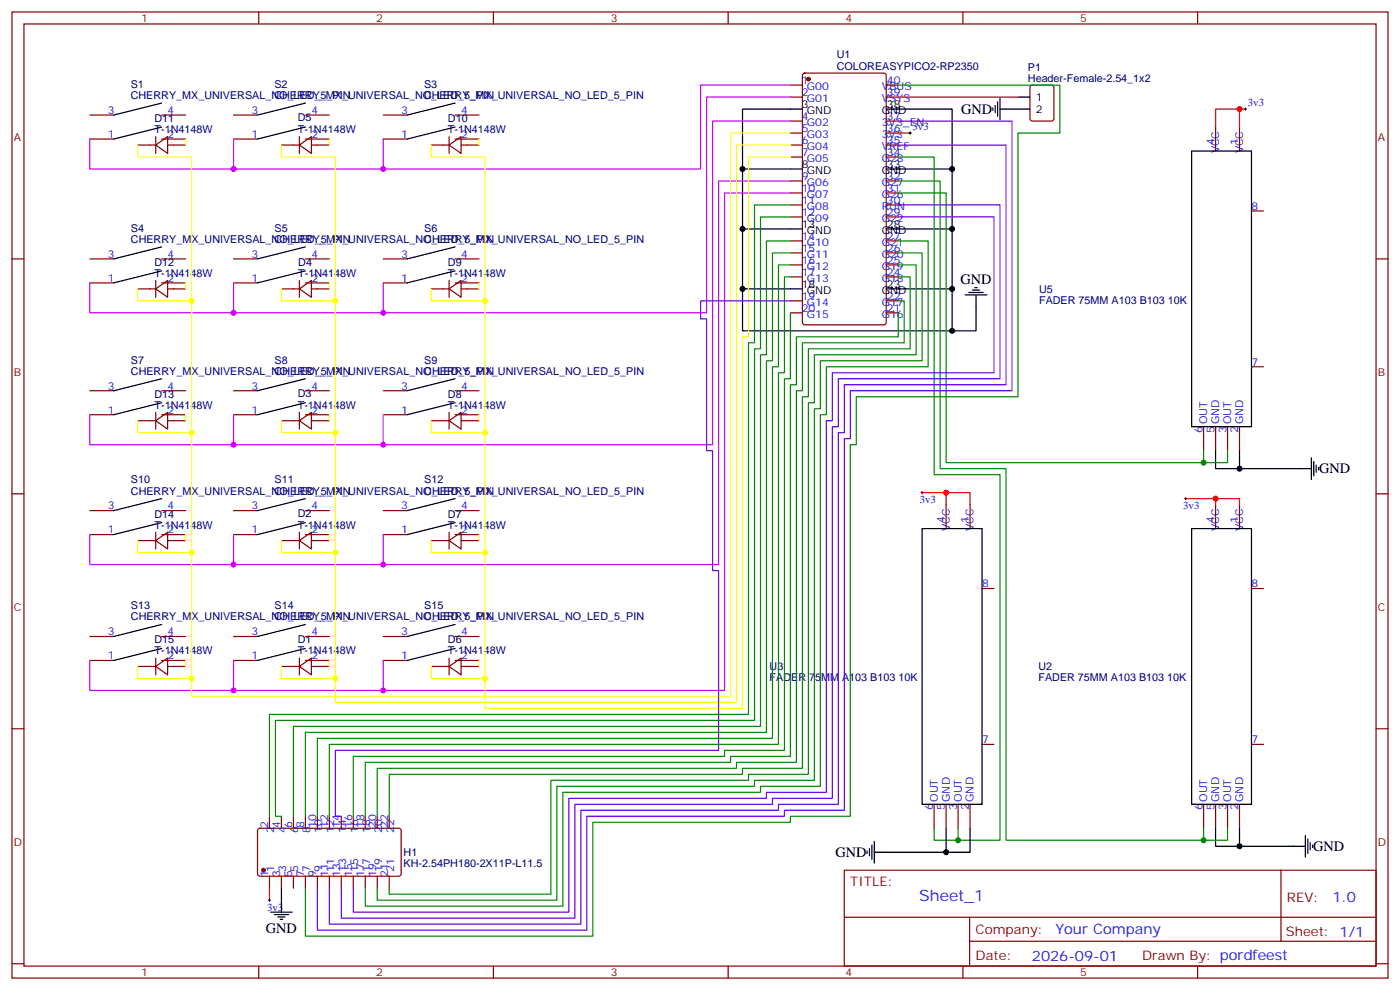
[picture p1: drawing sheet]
<svg xmlns="http://www.w3.org/2000/svg" width="412mm" height="292mm" viewBox="0 0 412 292" stroke-linecap="round" stroke-linejoin="round" font-family="sans-serif">
<g fill="none" stroke="#870000" stroke-width=".35">
<path d="M3.5 3.5h405.4v284.4h-405.4zM7.1 7.1h398.2v277.2h-398.2zM76.2 3.5v3.6M145.3 3.5v3.6M214.5 3.5v3.6M283.6 3.5v3.6M352.8 3.5v3.6M26.5 33.9h7M47.6 33.9h7.1M68.8 33.9h7M90 33.9h7M112.9 33.9h7"/>
<path d="M134.1 33.9h7M232.8 25h3.6M232.8 28.6h3.6M232.8 35.6h3.6M232.8 39.2h3.6M236.6 21.7l.5-.2h23.2l.7 .5 .1 72.9-.5 .6-23.5 .1-.7-.5v-72.9zM261.1 25h3.5M261.1 28.6h3.5M261.1 35.6h3.5M261.1 39.2h3.5M303.6 25.3l.5-.3h5.6l.7 .5v9.4l-.4 .7h-5.9l-.7-.4v-9.4zM358.1 37.4v7"/>
<path d="M365.1 37.4v7M26.5 40.9h7M40.6 42.7h5.3M45.9 42.7l3.5-2.5v5zM45.9 40.2v5M47.6 40.9h7.1M49.4 42.7h5.3M68.8 40.9h7M82.9 42.7h5.3M88.2 42.7l3.5-2.5v5zM88.2 40.2v5M90 40.9h7"/>
<path d="M91.7 42.7h5.3M112.9 40.9h7M127 42.7h5.3M132.3 42.7l3.5-2.5v5zM132.3 40.2v5M134.1 40.9h7M135.8 42.7h5.3M232.8 42.7h3.6M232.8 46.2h3.6M232.8 53.3h3.6M232.8 56.8h3.6M261.1 42.7h3.5"/>
<path d="M261.1 46.2h3.5M261.1 53.3h3.5M261.1 56.8h3.5M3.5 76.2h3.6M26.5 76.2h7M47.6 76.2h7.1M68.8 76.2h7M90 76.2h7M112.9 76.2h7M134.1 76.2h7M232.8 60.3h3.6M232.8 63.9h3.6"/>
<path d="M232.8 70.9h3.6M232.8 74.4h3.6M232.8 78h3.6M261.1 60.3h3.5M261.1 63.9h3.5M261.1 70.9h3.5M261.1 74.4h3.5M261.1 78h3.5M368.7 62.1h3.5M405.3 76.2h3.6M26.5 83.3h7M40.6 85h5.3"/>
<path d="M45.9 85l3.5-2.5v5zM45.9 82.5v5M47.6 83.3h7.1M49.4 85h5.3M68.8 83.3h7M82.9 85h5.3M88.2 85l3.5-2.5v5zM88.2 82.5v5M90 83.3h7M91.7 85h5.3M112.9 83.3h7M127 85h5.3"/>
<path d="M132.3 85l3.5-2.5v5zM132.3 82.5v5M134.1 83.3h7M135.8 85h5.3M232.8 81.5h3.6M232.8 88.5h3.6M232.8 92.1h3.6M261.1 81.5h3.5M261.1 88.5h3.5M261.1 92.1h3.5M26.5 115h7M47.6 115h7.1"/>
<path d="M68.8 115h7M90 115h7M112.9 115h7M134.1 115h7M368.7 107.9h3.5M26.5 122.1h7M40.6 123.8h5.3M45.9 123.8l3.5-2.4v4.9zM45.9 121.4v4.9M47.6 122.1h7.1M49.4 123.8h5.3M68.8 122.1h7"/>
<path d="M82.9 123.8h5.3M88.2 123.8l3.5-2.4v4.9zM88.2 121.4v4.9M90 122.1h7M91.7 123.8h5.3M112.9 122.1h7M127 123.8h5.3M132.3 123.8l3.5-2.4v4.9zM132.3 121.4v4.9M134.1 122.1h7M135.8 123.8h5.3M354.5 125.6v7"/>
<path d="M358.1 125.6v7M361.6 125.6v7M365.1 125.6v7M3.5 145.3h3.6M26.5 157.3h7M26.5 150.3h7M40.6 159.1h5.3M45.9 159.1l3.5-2.5v5zM45.9 156.6v5M47.6 157.3h7.1M47.6 150.3h7.1M49.4 159.1h5.3"/>
<path d="M68.8 157.3h7M68.8 150.3h7M82.9 159.1h5.3M88.2 159.1l3.5-2.5v5zM88.2 156.6v5M90 157.3h7M90 150.3h7M91.7 159.1h5.3M112.9 157.3h7M112.9 150.3h7M127 159.1h5.3M132.3 159.1l3.5-2.5v5z"/>
<path d="M132.3 156.6v5M134.1 157.3h7M134.1 150.3h7M135.8 159.1h5.3M278.7 148.5v7.1M285.8 148.5v7.1M358.1 148.5v7.1M365.1 148.5v7.1M405.3 145.3h3.6M289.3 173.2h3.5M368.7 173.2h3.5M26.5 194.4h7"/>
<path d="M26.5 187.3h7M40.6 196.1h5.3M45.9 196.1l3.5-2.4v4.9zM45.9 193.7v4.9M47.6 194.4h7.1M47.6 187.3h7.1M49.4 196.1h5.3M68.8 194.4h7M68.8 187.3h7M82.9 196.1h5.3M88.2 196.1l3.5-2.4v4.9zM88.2 193.7v4.9"/>
<path d="M90 194.4h7M90 187.3h7M91.7 196.1h5.3M112.9 194.4h7M112.9 187.3h7M127 196.1h5.3M132.3 196.1l3.5-2.4v4.9zM132.3 193.7v4.9M134.1 194.4h7M134.1 187.3h7M135.8 196.1h5.3M3.5 214.5h3.6"/>
<path d="M289.3 219.1h3.5M368.7 219.1h3.5M405.3 214.5h3.6M275.2 236.7v7.1M278.7 236.7v7.1M282.2 236.7v7.1M285.8 236.7v7.1M354.5 236.7v7.1M358.1 236.7v7.1M361.6 236.7v7.1M365.1 236.7v7.1M76.1 244l.5-.2h41.1l.5 .7-.1 12.9-.6 .5-41.2-.1-.5-.6v-12.7z"/>
<path d="M79.4 240.2v3.6M79.4 257.9v3.5M82.9 240.2v3.6M82.9 257.9v3.5M86.4 240.2v3.6M86.4 257.9v3.5M90 240.2v3.6M90 257.9v3.5M93.5 240.2v3.6M93.5 257.9v3.5M97 240.2v3.6M97 257.9v3.5"/>
<path d="M100.5 240.2v3.6M100.5 257.9v3.5M104.1 240.2v3.6M104.1 257.9v3.5M107.6 240.2v3.6M107.6 257.9v3.5M111.1 240.2v3.6M111.1 257.9v3.5M114.7 240.2v3.6M114.7 257.9v3.5M248.7 256.1h156.6v28.2h-156.6zM377.3 256.1v20.9"/>
<path d="M248.7 270h156.5M285.6 277h119.6M285.6 270v14.1M3.5 283.6h3.6M76.2 284.3v3.6M145.3 284.3v3.6M214.5 284.3v3.6M283.6 284.3v3.6M352.8 284.3v3.6M405.3 283.6h3.6"/>
</g>
<g fill="none" stroke="#000" stroke-width=".35">
<path d="M47.6 30.3l-14.1 3.6M47.6 37.4l-14.1 3.5M90 30.3l-14.2 3.6M90 37.4l-14.2 3.5M134.1 30.3l-14.2 3.6M134.1 37.4l-14.2 3.5M236.4 32.1h-17.7v65.3h68.8v-10.6M261.1 32.1h19.4v65.3M292.5 31.8v.7M293.2 31v2.2M293.9 30v4.2M294.6 32.1h8.8"/>
<path d="M294.6 28.9v6.4M299.9 28.6h3.5M218.7 49.7h17.7M261.1 49.7h19.4M351 44.4h17.7v81.2h-17.7zM47.6 72.7l-14.1 3.5M47.6 79.7l-14.1 3.6M90 72.7l-14.2 3.5M90 79.7l-14.2 3.6M134.1 72.7l-14.2 3.5M134.1 79.7l-14.2 3.6M218.7 67.4h17.7"/>
<path d="M261.1 67.4h19.4M218.7 85h17.7M261.1 85h19.4M284.3 86.8h6.4M285.4 86.1h4.2M286.5 85.4h2.1M287.2 84.7h.7M47.6 111.5l-14.1 3.5M47.6 118.5l-14.1 3.6M90 111.5l-14.2 3.5M90 118.5l-14.2 3.6M134.1 111.5l-14.2 3.5"/>
<path d="M134.1 118.5l-14.2 3.6M358.1 132.6v5.3h28.2M365.1 132.6v5.3M386.3 134.8v6.3M387 135.8v4.3M387.7 136.9v2.1M388.4 137.6v.7M47.6 146.8l-14.1 3.5M47.6 153.8l-14.1 3.5M90 146.8l-14.2 3.5M90 153.8l-14.2 3.5M134.1 146.8l-14.2 3.5"/>
<path d="M134.1 153.8l-14.2 3.5M271.6 155.6h17.7v81.1h-17.7zM351 155.6h17.7v81.1h-17.7zM47.6 183.8l-14.1 3.5M47.6 190.9l-14.1 3.5M90 183.8l-14.2 3.5M90 190.9l-14.2 3.5M134.1 183.8l-14.2 3.5M134.1 190.9l-14.2 3.5M255.4 250.5v.7M256.1 249.8v2.1M256.8 248.7v4.2"/>
<path d="M257.5 247.6v6.4M278.7 243.8v7M285.8 243.8v7h-28.3M358.1 243.8v5.3h26.4M365.1 243.8v5.3M384.5 245.9v6.3M385.2 246.9v4.3M385.9 248v2.1M386.6 248.7v.7M79.7 268.5h6.4M80.8 269.2h4.2M81.8 269.9h2.2"/>
<path d="M82.5 270.6h.8M82.9 261.4v7.1"/>
</g>
<g fill="#870000" stroke="#870000" stroke-width=".35">
<circle cx="238.1" cy="23.3" r=".53"/>
<circle cx="77.6" cy="256.1" r=".53"/>
</g>
<path d="M232.8 25h-26.4v24.7h-179.9v-8.8M232.8 28.6h-24.7v63.5h-181.6v-8.8M232.8 35.6h-22.9v95.3h-183.4v-8.8M232.8 53.3h-21.1v112.9h-185.2v-8.9M232.8 56.8h-19.4v146.4h-186.9v-8.8M68.8 83.3v8.8M112.9 83.3v8.8M68.8 122.1v8.8M68.8 157.3v8.9M112.9 157.3v8.9M68.8 194.4v8.8M112.9 194.4v8.8" fill="none" stroke="#c0f" stroke-width=".35"/>
<path d="M68.8 40.9v8.8M112.9 122.1v8.8" fill="none" stroke="#c3f" stroke-width=".35"/>
<path d="M112.9 40.9v8.8" fill="none" stroke="#90f" stroke-width=".35"/>
<path d="M232.8 39.2h-17.6v165.8h-158.8v-158.8h-15.8v-3.5" fill="none" stroke="#ff3" stroke-width=".35"/>
<g fill="none" stroke="#ff0" stroke-width=".35">
<path d="M54.7 40.9v1.8M82.9 42.7v3.5h15.9v160.5h118.2v-164h15.8M97 40.9v1.8M127 42.7v3.5h15.9v162.3h75.8v-109.4h1.8v-52.9h12.3M141.1 40.9v1.8M40.6 85v3.5h15.8M54.7 83.3v1.7M82.9 85v3.5h15.9M97 83.3v1.7M127 85v3.5h15.9M141.1 83.3v1.7M40.6 123.8v3.6h15.8"/>
<path d="M54.7 122.1v1.7M82.9 123.8v3.6h15.9M97 122.1v1.7M127 123.8v3.6h15.9M141.1 122.1v1.7M40.6 159.1v3.5h15.8M54.7 157.3v1.8M82.9 159.1v3.5h15.9M97 157.3v1.8M127 159.1v3.5h15.9M141.1 157.3v1.8M40.6 196.1v3.6h15.8"/>
<path d="M54.7 194.4v1.7M82.9 196.1v3.6h15.9M97 194.4v1.7M127 196.1v3.6h15.9M141.1 194.4v1.7"/>
</g>
<path d="M264.6 39.2h3.5M264.6 28.6h35.3M365.1 32.1v5.3M366.9 32.1h-8.8v5.3M271.6 145h14.2v3.5M278.7 145v3.5M349.2 146.8h15.9v1.7M358.1 146.8v1.7M79.4 261.4v3.5" fill="none" stroke="#f00" stroke-width=".35"/>
<path d="M267.8 39.2h.7M268.1 38.8v.7M366.5 32.1h.7M366.9 31.8v.7M271.3 145h.7M271.6 144.6v.7M348.9 146.8h.7M349.2 146.4v.7M79 264.9h.7M79.4 264.6v.7" fill="none" stroke="#000" stroke-width=".29"/>
<g fill="none" stroke="#008700" stroke-width=".35">
<path d="M264.6 25h47.6v14.2h-12.3v77.6h-47.7v14.1h-1.7v109.3h-17.7v1.8h-58.2v33.5h-84.6v-14.1M264.6 56.8h14.1v79.4h82.9v-3.6M264.6 53.3h12.3v84.6h19.4v109.4h65.3v-3.5M264.6 46.2h10.6v93.5h19.4v107.6h-19.4v-3.5M232.8 60.3h-10.6v40.6h-1.7v109.4h-141.1v29.9M232.8 63.9h-8.8v38.8h-1.8v109.3h-141.1v28.2h1.8M232.8 70.9h-7v33.5h-1.8v109.4h-137.6v26.4M232.8 74.4h-5.3v31.8h-1.7v109.3h-135.8v24.7M232.8 78h-3.5v29.9h-1.8v109.4h-134v22.9M264.6 78h5.3v26.4h-30v14.1h-1.8v109.4h-17.6v1.8h-58.2v33.5h-47.6v-1.8M264.6 74.4h7v31.8h-29.9v14.1h-1.8v109.4h-17.7v1.7h-58.2v33.5h-52.9v-3.5M264.6 70.9h8.8v37h-30v14.2h-1.7v109.3h-17.7v1.8h-58.2v33.5h-58.2v-5.3"/>
<path d="M232.8 81.5h-1.7v28.2h-1.8v109.4h-132.3v21.1M232.8 92.1v19.4h-1.7v109.3h-17.7v1.8h-109.3v17.6M264.6 92.1v7h-30v14.1h-1.8v109.4h-17.6v1.8h-107.6v15.8M264.6 88.5h1.7v12.4h-29.9v14.1h-1.8v109.4h-17.6v1.7h-105.9v14.1M264.6 81.5h3.5v21.2h-30v14.1h-1.7v109.3h-17.7v1.8h-104v12.3M354.5 132.6v3.6M282.2 243.8v3.5M354.5 243.8v3.5"/>
</g>
<path d="M264.6 35.6h33.5v79.4h-47.6v14.1h-1.8v109.4h-17.6v1.7h-58.2v33.6h-79.4v-12.4M264.6 42.7h31.7v70.5h-47.6v14.2h-1.8v109.3h-17.6v1.8h-58.2v33.5h-74.1v-10.6M264.6 63.9h28.2v45.8h-47.6v14.1h-1.8v109.4h-17.6v1.7h-58.2v33.6h-63.5v-7.1M264.6 60.3h30v51.2h-47.7v14.1h-1.7v109.3h-17.7v1.8h-58.2v33.5h-68.8v-8.8M232.8 88.5h-26.4v5.3h1.7v38.8h1.8v35.3h1.8v52.9h-112.9v19.4h1.7" fill="none" stroke="#60f" stroke-width=".35"/>
<g fill="#000">
<circle cx="218.7" cy="49.7" r=".88"/>
<circle cx="280.5" cy="49.7" r=".88"/>
<circle cx="218.7" cy="67.4" r=".88"/>
<circle cx="280.5" cy="67.4" r=".88"/>
<circle cx="218.7" cy="85" r=".88"/>
<circle cx="280.5" cy="97.4" r=".88"/>
<circle cx="280.5" cy="85" r=".88"/>
</g>
<g fill="#c0f">
<circle cx="68.8" cy="49.7" r=".88"/>
<circle cx="112.9" cy="49.7" r=".88"/>
<circle cx="68.8" cy="92.1" r=".88"/>
<circle cx="112.9" cy="92.1" r=".88"/>
<circle cx="68.8" cy="130.9" r=".88"/>
<circle cx="112.9" cy="130.9" r=".88"/>
<circle cx="68.8" cy="166.2" r=".88"/>
<circle cx="112.9" cy="166.2" r=".88"/>
<circle cx="68.8" cy="203.2" r=".88"/>
<circle cx="112.9" cy="203.2" r=".88"/>
</g>
<g fill="#ff0">
<circle cx="56.4" cy="88.5" r=".88"/>
<circle cx="56.4" cy="127.4" r=".88"/>
<circle cx="56.4" cy="162.6" r=".88"/>
<circle cx="56.4" cy="199.7" r=".88"/>
<circle cx="98.8" cy="88.5" r=".88"/>
<circle cx="98.8" cy="127.4" r=".88"/>
<circle cx="98.8" cy="162.6" r=".88"/>
<circle cx="98.8" cy="199.7" r=".88"/>
<circle cx="142.9" cy="88.5" r=".88"/>
<circle cx="142.9" cy="127.4" r=".88"/>
<circle cx="142.9" cy="162.6" r=".88"/>
<circle cx="142.9" cy="199.7" r=".88"/>
</g>
<circle cx="365.1" cy="32.1" r=".88" fill="#c00"/>
<circle cx="365.1" cy="137.9" r=".88" fill="#000"/>
<circle cx="354.5" cy="136.2" r=".88" fill="#060"/>
<circle cx="365.1" cy="249.1" r=".88" fill="#000"/>
<g fill="#060">
<circle cx="354.5" cy="247.3" r=".88"/>
<circle cx="282.2" cy="247.3" r=".88"/>
</g>
<circle cx="278.7" cy="250.8" r=".88" fill="#000"/>
<g fill="#f00">
<circle cx="278.7" cy="145" r=".88"/>
<circle cx="358.1" cy="146.8" r=".88"/>
</g>
<text font-size="4.6" fill="#00f" x="270.8" y="265.1">Sheet_1</text>
<g font-size="4.2">
<text x="283.1" y="33.4">GND</text>
<text x="282.9" y="83.5">GND</text>
<text x="388.6" y="139.2">GND</text>
<text x="386.8" y="250.4">GND</text>
<text x="246.1" y="252.1">GND</text>
<text x="78.3" y="274.6">GND</text>
</g>
<g font-size="4.2" fill="#00f">
<text x="392.5" y="265.4">1.0</text>
<text x="310.9" y="274.9">Your Company</text>
<text x="304" y="282.7">2026-09-01</text>
</g>
<g font-size="3.9" fill="#800">
<text x="250.5" y="260.7">TITLE:</text>
<text x="379.1" y="265.4">REV:</text>
<text x="287.4" y="274.9">Company:</text>
<text x="378.7" y="275.5">Sheet: 1/1</text>
<text x="287.4" y="282.6">Date:</text>
<text x="336.4" y="282.7">Drawn By: pordfeest</text>
</g>
<g font-size="3.2" fill="#800">
<text x="41.6" y="6.5">1</text>
<text x="110.8" y="6.5">2</text>
<text x="179.9" y="6.5">3</text>
<text x="249.1" y="6.5">4</text>
<text x="318.2" y="6.5">5</text>
<text x="4.1" y="41.6">A</text>
<text x="405.9" y="41.6">A</text>
<text x="4.1" y="110.8">B</text>
<text x="405.9" y="110.8">B</text>
<text x="4.1" y="179.9">C</text>
<text x="405.9" y="179.9">C</text>
<text x="4.1" y="249.1">D</text>
<text x="405.9" y="249.1">D</text>
<text x="41.6" y="287.3">1</text>
<text x="110.8" y="287.3">2</text>
<text x="179.9" y="287.3">3</text>
<text x="249.1" y="287.3">4</text>
<text x="318.2" y="287.3">5</text>
</g>
<g font-size="3.2" fill="#000080">
<text x="246.5" y="16.9">U1</text>
<text x="246.5" y="20.5">COLOREASYPICO2-RP2350</text>
<text x="302.8" y="24">Header-Female-2.54_1x2</text>
<text x="302.8" y="20.8">P1</text>
<text x="38.5" y="29.3">CHERRY_MX_UNIVERSAL_NO_LED_5_PIN</text>
<text x="38.5" y="26">S1</text>
<text x="80.8" y="29.3">CHERRY_MX_UNIVERSAL_NO_LED_5_PIN</text>
<text x="80.8" y="26">S2</text>
<text x="124.9" y="29.3">CHERRY_MX_UNIVERSAL_NO_LED_5_PIN</text>
<text x="124.9" y="26">S3</text>
<text x="45.5" y="35.9">D11</text>
<text x="87.7" y="35.6">D5</text>
<text x="132" y="35.9">D10</text>
<text x="45.5" y="39.2">T-1N4148W</text>
<text x="87.7" y="39.2">T-1N4148W</text>
<text x="132" y="39.2">T-1N4148W</text>
<text x="38.6" y="71.5">CHERRY_MX_UNIVERSAL_NO_LED_5_PIN</text>
<text x="38.6" y="68.2">S4</text>
<text x="80.9" y="71.5">CHERRY_MX_UNIVERSAL_NO_LED_5_PIN</text>
<text x="80.9" y="68.2">S5</text>
<text x="125" y="71.5">CHERRY_MX_UNIVERSAL_NO_LED_5_PIN</text>
<text x="125" y="68.2">S6</text>
<text x="45.5" y="81.5">T-1N4148W</text>
<text x="45.5" y="78.2">D12</text>
<text x="87.9" y="81.5">T-1N4148W</text>
<text x="87.9" y="78.3">D4</text>
<text x="132" y="81.5">T-1N4148W</text>
<text x="132" y="78.2">D9</text>
<text x="306.1" y="89.4">FADER 75MM A103 B103 10K</text>
<text x="306.1" y="86.2">U5</text>
<text x="38.6" y="107">S7</text>
<text x="80.9" y="107">S8</text>
<text x="125" y="107">S9</text>
<text x="38.6" y="110.3">CHERRY_MX_UNIVERSAL_NO_LED_5_PIN</text>
<text x="80.9" y="110.3">CHERRY_MX_UNIVERSAL_NO_LED_5_PIN</text>
<text x="125" y="110.3">CHERRY_MX_UNIVERSAL_NO_LED_5_PIN</text>
<text x="45.5" y="117">D13</text>
<text x="87.7" y="116.8">D3</text>
<text x="132" y="117">D8</text>
<text x="45.5" y="120.3">T-1N4148W</text>
<text x="87.7" y="120.3">T-1N4148W</text>
<text x="132" y="120.3">T-1N4148W</text>
<text x="38.6" y="142.3">S10</text>
<text x="80.9" y="142.3">S11</text>
<text x="125" y="142.3">S12</text>
<text x="38.6" y="145.5">CHERRY_MX_UNIVERSAL_NO_LED_5_PIN</text>
<text x="80.9" y="145.5">CHERRY_MX_UNIVERSAL_NO_LED_5_PIN</text>
<text x="125" y="145.5">CHERRY_MX_UNIVERSAL_NO_LED_5_PIN</text>
<text x="45.5" y="155.6">T-1N4148W</text>
<text x="45.5" y="152.3">D14</text>
<text x="87.7" y="155.6">T-1N4148W</text>
<text x="87.7" y="152.1">D2</text>
<text x="132" y="155.6">T-1N4148W</text>
<text x="132" y="152.4">D7</text>
<text x="38.6" y="179.3">S13</text>
<text x="80.9" y="179.3">S14</text>
<text x="125" y="179.3">S15</text>
<text x="38.6" y="182.6">CHERRY_MX_UNIVERSAL_NO_LED_5_PIN</text>
<text x="80.9" y="182.6">CHERRY_MX_UNIVERSAL_NO_LED_5_PIN</text>
<text x="125" y="182.6">CHERRY_MX_UNIVERSAL_NO_LED_5_PIN</text>
<text x="45.5" y="189.4">D15</text>
<text x="87.7" y="189.1">D1</text>
<text x="132" y="189.4">D6</text>
<text x="45.5" y="192.6">T-1N4148W</text>
<text x="87.7" y="192.6">T-1N4148W</text>
<text x="132" y="192.6">T-1N4148W</text>
<text x="226.7" y="197.3">U3</text>
<text x="305.9" y="197.2">U2</text>
<text x="226.7" y="200.6">FADER 75MM A103 B103 10K</text>
<text x="305.9" y="200.5">FADER 75MM A103 B103 10K</text>
<text x="118.9" y="252">H1</text>
<text x="118.9" y="255.3">KH-2.54PH180-2X11P-L11.5</text>
</g>
<g font-size="3.2" fill="#00f">
<text x="236.2" y="24.7">1</text>
<text x="236.2" y="28.2">2</text>
<text x="237.7" y="26.5">G00</text>
<text x="237.7" y="30">G01</text>
<text x="259.8" y="30">VSYS</text>
<text x="259.8" y="26.5">VBUS</text>
<text x="261.2" y="28.2">39</text>
<text x="261.2" y="24.7">40</text>
<text x="31.7" y="33.5">3</text>
<text x="49.4" y="33.5">4</text>
<text x="74.1" y="33.5">3</text>
<text x="91.7" y="33.5">4</text>
<text x="118.2" y="33.5">3</text>
<text x="135.8" y="33.5">4</text>
<text x="236.2" y="35.3">4</text>
<text x="261.2" y="35.3">37</text>
<text x="367.6" y="31.2">3v3</text>
<text x="31.7" y="40.6">1</text>
<text x="49.4" y="40.6">2</text>
<text x="74.1" y="40.6">1</text>
<text x="91.7" y="40.6">2</text>
<text x="118.2" y="40.6">1</text>
<text x="135.8" y="40.6">2</text>
<text x="236.2" y="38.8">5</text>
<text x="237.7" y="37">G02</text>
<text x="237.7" y="40.6">G03</text>
<text x="259.8" y="40.6">3V3</text>
<text x="259.8" y="37">3V3_EN</text>
<text x="261.2" y="38.8">36</text>
<text x="268.8" y="38.3">3v3</text>
<text x="236.2" y="42.3">6</text>
<text x="236.2" y="45.9">7</text>
<text x="237.7" y="44.1">G04</text>
<text x="237.7" y="47.6">G05</text>
<text x="259.8" y="47.6">G28</text>
<text x="259.8" y="44.1">VREF</text>
<text x="261.2" y="45.9">34</text>
<text x="261.2" y="42.3">35</text>
<text x="357.7" y="42.7" transform="rotate(-90 357.7 42.7)">4</text>
<text x="359.1" y="45.2" transform="rotate(-90 359.1 45.2)">VCC</text>
<text x="364.8" y="42.7" transform="rotate(-90 364.8 42.7)">1</text>
<text x="366.2" y="45.2" transform="rotate(-90 366.2 45.2)">VCC</text>
<text x="236.2" y="52.9">9</text>
<text x="261.2" y="52.9">32</text>
<text x="236.2" y="56.4">10</text>
<text x="236.2" y="60">11</text>
<text x="237.7" y="54.7">G06</text>
<text x="237.7" y="58.2">G07</text>
<text x="259.8" y="58.2">G26</text>
<text x="259.8" y="54.7">G27</text>
<text x="261.2" y="60">30</text>
<text x="261.2" y="56.4">31</text>
<text x="236.2" y="63.5">12</text>
<text x="237.7" y="61.7">G08</text>
<text x="237.7" y="65.3">G09</text>
<text x="259.8" y="65.3">G22</text>
<text x="259.8" y="61.7">RUN</text>
<text x="261.2" y="63.5">29</text>
<text x="368.7" y="61.7">8</text>
<text x="236.2" y="70.6">14</text>
<text x="261.2" y="70.6">27</text>
<text x="31.7" y="75.8">3</text>
<text x="49.4" y="75.8">4</text>
<text x="74.1" y="75.8">3</text>
<text x="91.7" y="75.8">4</text>
<text x="118.2" y="75.8">3</text>
<text x="135.8" y="75.8">4</text>
<text x="236.2" y="74.1">15</text>
<text x="236.2" y="77.6">16</text>
<text x="237.7" y="72.3">G10</text>
<text x="237.7" y="75.8">G11</text>
<text x="259.8" y="75.8">G20</text>
<text x="259.8" y="72.3">G21</text>
<text x="261.2" y="77.6">25</text>
<text x="261.2" y="74.1">26</text>
<text x="31.7" y="82.9">1</text>
<text x="49.4" y="82.9">2</text>
<text x="74.1" y="82.9">1</text>
<text x="91.7" y="82.9">2</text>
<text x="118.2" y="82.9">1</text>
<text x="135.8" y="82.9">2</text>
<text x="236.2" y="81.1">17</text>
<text x="237.7" y="79.4">G12</text>
<text x="237.7" y="82.9">G13</text>
<text x="259.8" y="82.9">G18</text>
<text x="259.8" y="79.4">G19</text>
<text x="261.2" y="81.1">24</text>
<text x="236.2" y="88.2">19</text>
<text x="237.7" y="90">G14</text>
<text x="259.8" y="90">G17</text>
<text x="261.2" y="88.2">22</text>
<text x="236.2" y="91.7">20</text>
<text x="237.7" y="93.5">G15</text>
<text x="259.8" y="93.5">G16</text>
<text x="261.2" y="91.7">21</text>
<text x="368.7" y="107.6">7</text>
<text x="31.7" y="114.7">3</text>
<text x="49.4" y="114.7">4</text>
<text x="74.1" y="114.7">3</text>
<text x="91.7" y="114.7">4</text>
<text x="118.2" y="114.7">3</text>
<text x="135.8" y="114.7">4</text>
<text x="31.7" y="121.7">1</text>
<text x="49.4" y="121.7">2</text>
<text x="74.1" y="121.7">1</text>
<text x="91.7" y="121.7">2</text>
<text x="118.2" y="121.7">1</text>
<text x="135.8" y="121.7">2</text>
<text x="355.6" y="124.9" transform="rotate(-90 355.6 124.9)">OUT</text>
<text x="359.1" y="124.9" transform="rotate(-90 359.1 124.9)">GND</text>
<text x="362.7" y="124.9" transform="rotate(-90 362.7 124.9)">OUT</text>
<text x="366.2" y="124.9" transform="rotate(-90 366.2 124.9)">GND</text>
<text x="354.2" y="127.4" transform="rotate(-90 354.2 127.4)">6</text>
<text x="357.7" y="127.4" transform="rotate(-90 357.7 127.4)">5</text>
<text x="361.2" y="127.4" transform="rotate(-90 361.2 127.4)">3</text>
<text x="364.8" y="127.4" transform="rotate(-90 364.8 127.4)">2</text>
<text x="31.7" y="149.9">3</text>
<text x="49.4" y="149.9">4</text>
<text x="74.1" y="149.9">3</text>
<text x="91.7" y="149.9">4</text>
<text x="118.2" y="149.9">3</text>
<text x="135.8" y="149.9">4</text>
<text x="270.9" y="148">3v3</text>
<text x="348.5" y="149.8">3v3</text>
<text x="278.3" y="153.8" transform="rotate(-90 278.3 153.8)">4</text>
<text x="285.4" y="153.8" transform="rotate(-90 285.4 153.8)">1</text>
<text x="357.7" y="153.8" transform="rotate(-90 357.7 153.8)">4</text>
<text x="364.8" y="153.8" transform="rotate(-90 364.8 153.8)">1</text>
<text x="31.7" y="157">1</text>
<text x="49.4" y="157">2</text>
<text x="74.1" y="157">1</text>
<text x="91.7" y="157">2</text>
<text x="118.2" y="157">1</text>
<text x="135.8" y="157">2</text>
<text x="279.8" y="156.3" transform="rotate(-90 279.8 156.3)">VCC</text>
<text x="286.8" y="156.3" transform="rotate(-90 286.8 156.3)">VCC</text>
<text x="359.1" y="156.3" transform="rotate(-90 359.1 156.3)">VCC</text>
<text x="366.2" y="156.3" transform="rotate(-90 366.2 156.3)">VCC</text>
<text x="289.3" y="172.9">8</text>
<text x="368.7" y="172.9">8</text>
<text x="31.7" y="187">3</text>
<text x="49.4" y="187">4</text>
<text x="74.1" y="187">3</text>
<text x="91.7" y="187">4</text>
<text x="118.2" y="187">3</text>
<text x="135.8" y="187">4</text>
<text x="31.7" y="194">1</text>
<text x="49.4" y="194">2</text>
<text x="74.1" y="194">1</text>
<text x="91.7" y="194">2</text>
<text x="118.2" y="194">1</text>
<text x="135.8" y="194">2</text>
<text x="289.3" y="218.7">7</text>
<text x="368.7" y="218.7">7</text>
<text x="274.8" y="238.5" transform="rotate(-90 274.8 238.5)">6</text>
<text x="276.2" y="236" transform="rotate(-90 276.2 236)">OUT</text>
<text x="278.3" y="238.5" transform="rotate(-90 278.3 238.5)">5</text>
<text x="279.8" y="236" transform="rotate(-90 279.8 236)">GND</text>
<text x="281.9" y="238.5" transform="rotate(-90 281.9 238.5)">3</text>
<text x="283.3" y="236" transform="rotate(-90 283.3 236)">OUT</text>
<text x="285.4" y="238.5" transform="rotate(-90 285.4 238.5)">2</text>
<text x="286.8" y="236" transform="rotate(-90 286.8 236)">GND</text>
<text x="354.2" y="238.5" transform="rotate(-90 354.2 238.5)">6</text>
<text x="355.6" y="236" transform="rotate(-90 355.6 236)">OUT</text>
<text x="357.7" y="238.5" transform="rotate(-90 357.7 238.5)">5</text>
<text x="359.1" y="236" transform="rotate(-90 359.1 236)">GND</text>
<text x="361.2" y="238.5" transform="rotate(-90 361.2 238.5)">3</text>
<text x="362.7" y="236" transform="rotate(-90 362.7 236)">OUT</text>
<text x="364.8" y="238.5" transform="rotate(-90 364.8 238.5)">2</text>
<text x="366.2" y="236" transform="rotate(-90 366.2 236)">GND</text>
<text x="79" y="243.6" transform="rotate(-90 79 243.6)">2</text>
<text x="80.8" y="245.1" transform="rotate(-90 80.8 245.1)">2</text>
<text x="82.5" y="243.6" transform="rotate(-90 82.5 243.6)">4</text>
<text x="84.3" y="245.1" transform="rotate(-90 84.3 245.1)">4</text>
<text x="86.1" y="243.6" transform="rotate(-90 86.1 243.6)">6</text>
<text x="87.8" y="245.1" transform="rotate(-90 87.8 245.1)">6</text>
<text x="89.6" y="243.6" transform="rotate(-90 89.6 243.6)">8</text>
<text x="91.4" y="245.1" transform="rotate(-90 91.4 245.1)">8</text>
<text x="93.1" y="243.6" transform="rotate(-90 93.1 243.6)">10</text>
<text x="94.9" y="245.1" transform="rotate(-90 94.9 245.1)">10</text>
<text x="96.7" y="243.6" transform="rotate(-90 96.7 243.6)">12</text>
<text x="98.4" y="245.1" transform="rotate(-90 98.4 245.1)">12</text>
<text x="100.2" y="243.6" transform="rotate(-90 100.2 243.6)">14</text>
<text x="102" y="245.1" transform="rotate(-90 102 245.1)">14</text>
<text x="103.7" y="243.6" transform="rotate(-90 103.7 243.6)">16</text>
<text x="105.5" y="245.1" transform="rotate(-90 105.5 245.1)">16</text>
<text x="107.2" y="243.6" transform="rotate(-90 107.2 243.6)">18</text>
<text x="109" y="245.1" transform="rotate(-90 109 245.1)">18</text>
<text x="110.8" y="243.6" transform="rotate(-90 110.8 243.6)">20</text>
<text x="112.5" y="245.1" transform="rotate(-90 112.5 245.1)">20</text>
<text x="114.3" y="243.6" transform="rotate(-90 114.3 243.6)">22</text>
<text x="116.1" y="245.1" transform="rotate(-90 116.1 245.1)">22</text>
<text x="80.8" y="256.6" transform="rotate(-90 80.8 256.6)">1</text>
<text x="84.3" y="256.6" transform="rotate(-90 84.3 256.6)">3</text>
<text x="87.8" y="256.6" transform="rotate(-90 87.8 256.6)">5</text>
<text x="91.4" y="256.6" transform="rotate(-90 91.4 256.6)">7</text>
<text x="94.9" y="256.6" transform="rotate(-90 94.9 256.6)">9</text>
<text x="98.4" y="256.6" transform="rotate(-90 98.4 256.6)">11</text>
<text x="102" y="256.6" transform="rotate(-90 102 256.6)">13</text>
<text x="105.5" y="256.6" transform="rotate(-90 105.5 256.6)">15</text>
<text x="109" y="256.6" transform="rotate(-90 109 256.6)">17</text>
<text x="112.5" y="256.6" transform="rotate(-90 112.5 256.6)">19</text>
<text x="116.1" y="256.6" transform="rotate(-90 116.1 256.6)">21</text>
<text x="79" y="258.1" transform="rotate(-90 79 258.1)">1</text>
<text x="82.5" y="258.1" transform="rotate(-90 82.5 258.1)">3</text>
<text x="86.1" y="258.1" transform="rotate(-90 86.1 258.1)">5</text>
<text x="89.6" y="258.1" transform="rotate(-90 89.6 258.1)">7</text>
<text x="93.1" y="258.1" transform="rotate(-90 93.1 258.1)">9</text>
<text x="96.7" y="258.1" transform="rotate(-90 96.7 258.1)">11</text>
<text x="100.2" y="258.1" transform="rotate(-90 100.2 258.1)">13</text>
<text x="103.7" y="258.1" transform="rotate(-90 103.7 258.1)">15</text>
<text x="107.2" y="258.1" transform="rotate(-90 107.2 258.1)">17</text>
<text x="110.8" y="258.1" transform="rotate(-90 110.8 258.1)">19</text>
<text x="114.3" y="258.1" transform="rotate(-90 114.3 258.1)">21</text>
<text x="78.7" y="268">3v3</text>
</g>
<g font-size="3.2">
<text x="305.2" y="29.6">1</text>
<text x="236.2" y="31.8">3</text>
<text x="237.7" y="33.5">GND</text>
<text x="259.8" y="33.5">GND</text>
<text x="261.2" y="31.8">38</text>
<text x="305.2" y="33.2">2</text>
<text x="236.2" y="49.4">8</text>
<text x="237.7" y="51.2">GND</text>
<text x="259.8" y="51.2">GND</text>
<text x="261.2" y="49.4">33</text>
<text x="236.2" y="67">13</text>
<text x="237.7" y="68.8">GND</text>
<text x="259.8" y="68.8">GND</text>
<text x="261.2" y="67">28</text>
<text x="236.2" y="84.7">18</text>
<text x="237.7" y="86.4">GND</text>
<text x="259.8" y="86.4">GND</text>
<text x="261.2" y="84.7">23</text>
</g>
</svg>
